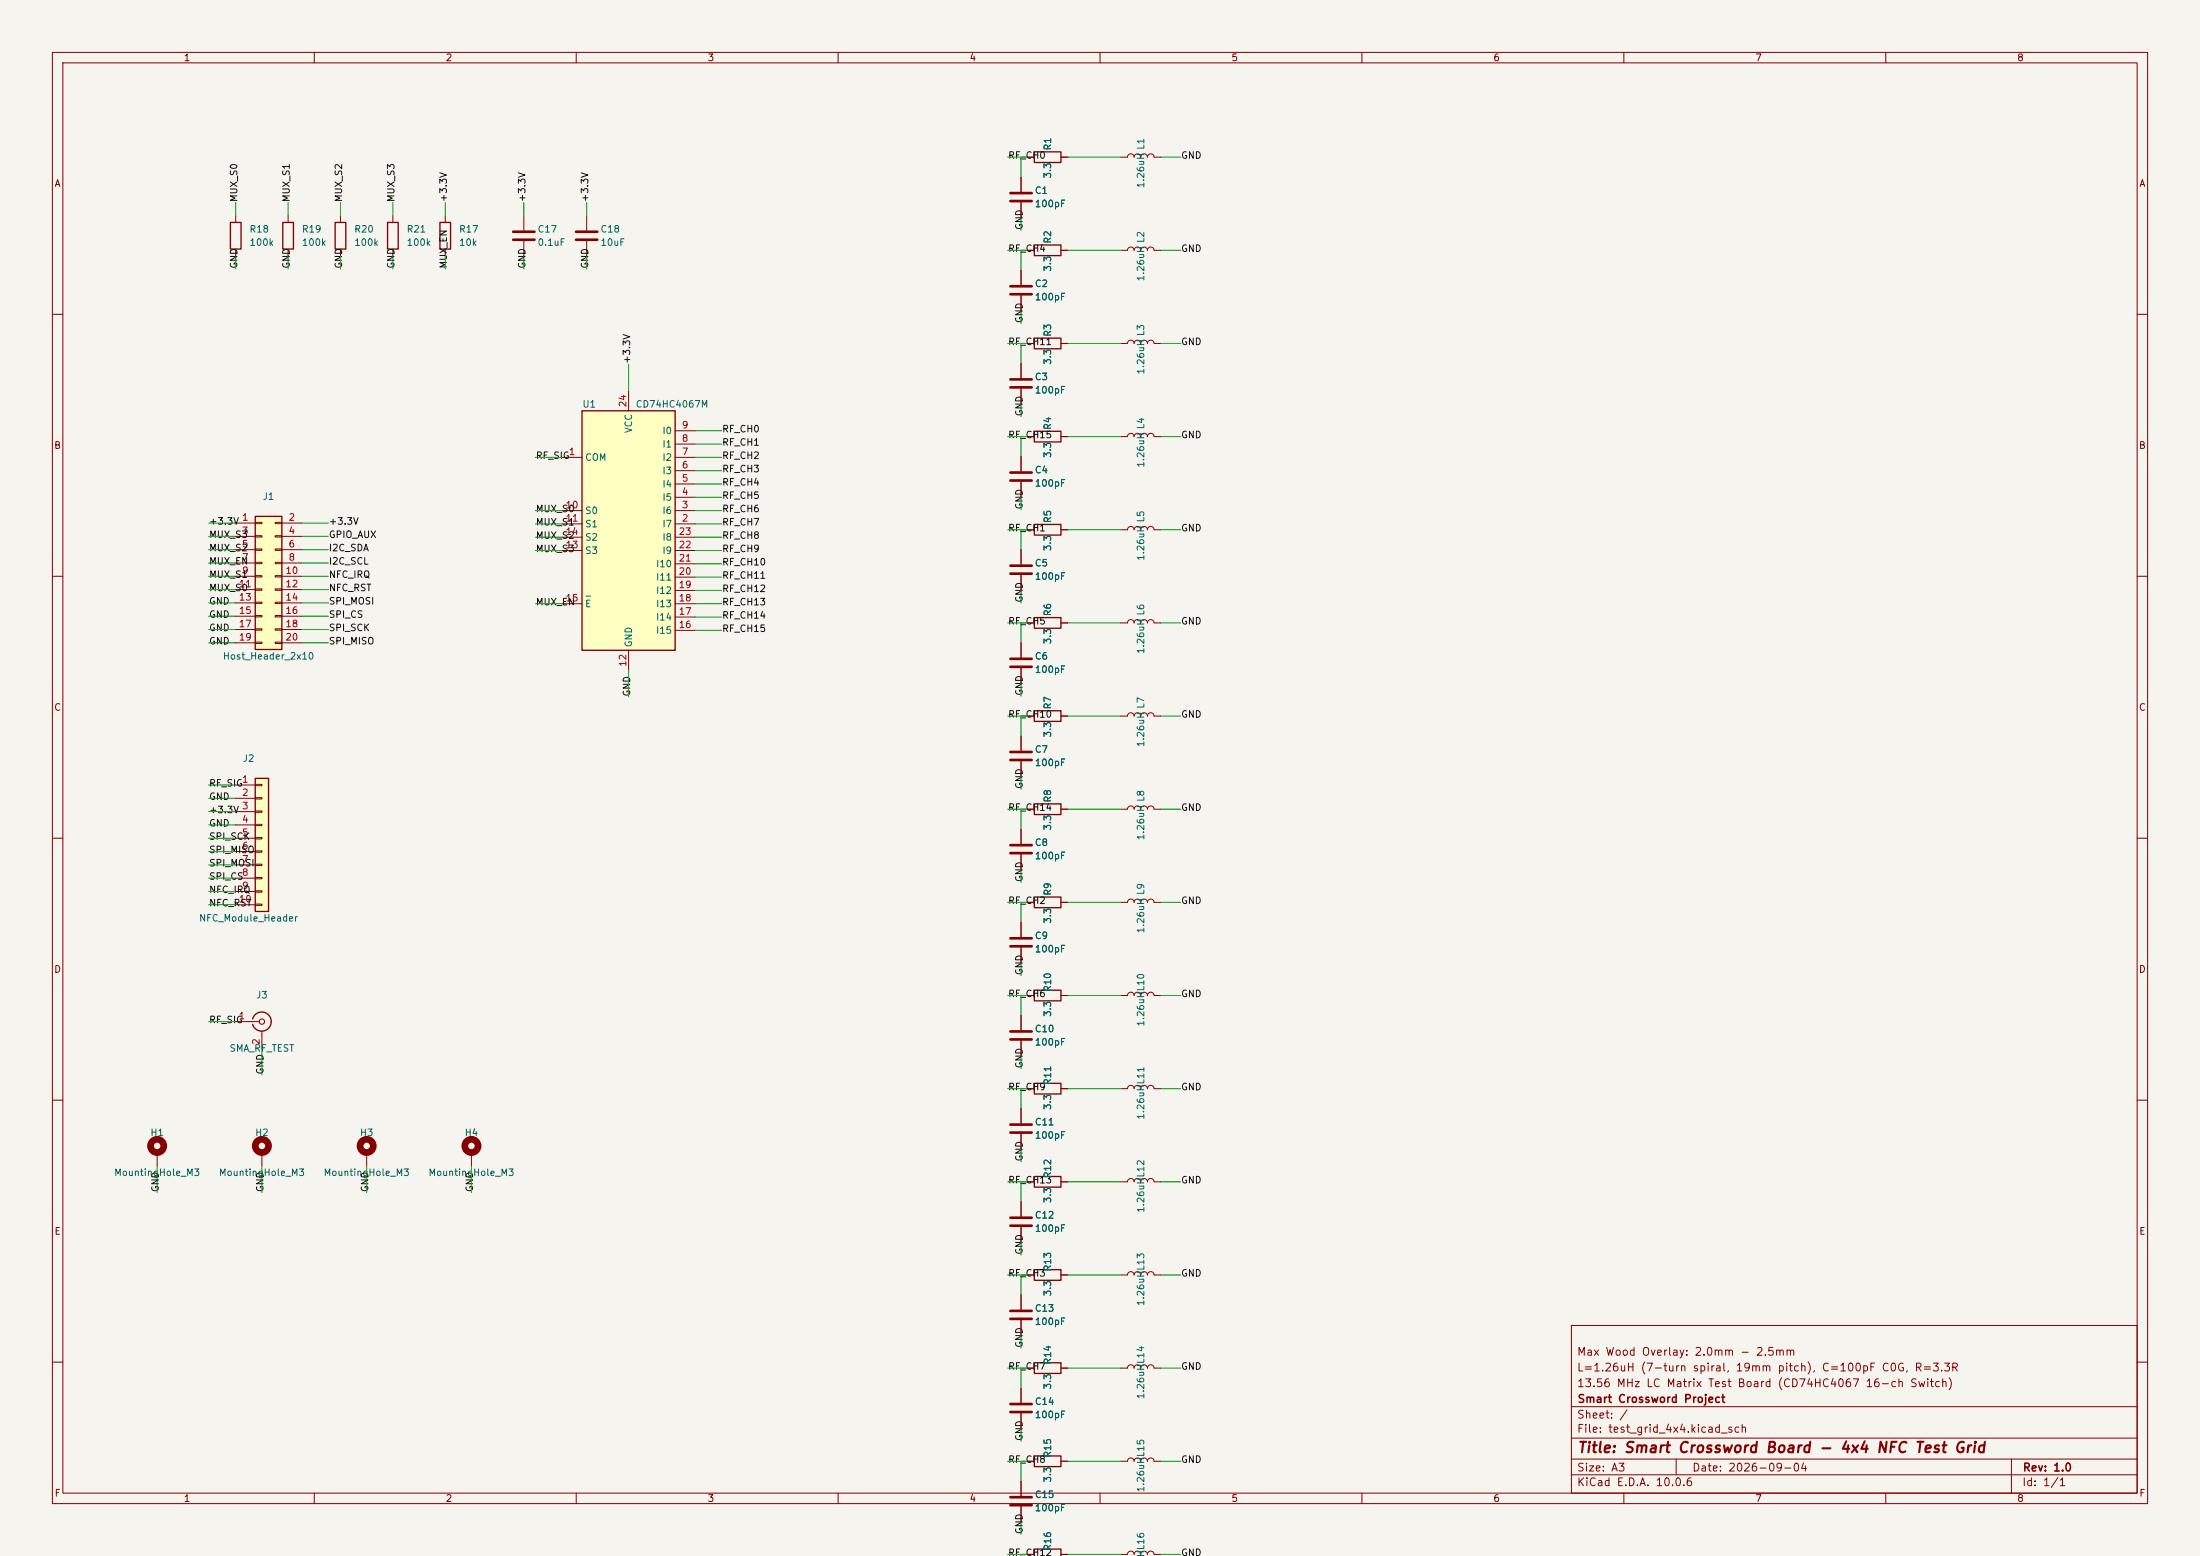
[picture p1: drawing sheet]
<svg xmlns="http://www.w3.org/2000/svg" width="420mm" height="297mm" viewBox="0 0 420 297" stroke-linecap="round" stroke-linejoin="round" font-family="sans-serif">
<path d="M0 0h420v297h-420z" fill="#f5f4ef" stroke="#f5f4ef" stroke-width=".19"/>
<g fill="none" stroke="#840000" stroke-width=".19">
<path d="M10 10h400v277h-400zM12 12h396v273h-396zM60 10v2M110 10v2M160 10v2M210 10v2M260 10v2M310 10v2M360 10v2M10 60h2M408 60h2M194.9 87.2v2.7"/>
<path d="M194.9 92v2.8M10 110h2M196.2 101.1h1.3M196.2 118.9h1.3M202.5 101.1h1.3M202.5 118.9h1.3M214 118.9h1.2a.64 .64 0 0 1 .7-.6 .64 .64 0 0 1 .6 .6 .64 .64 0 0 1 .6-.6 .64 .64 0 0 1 .7 .6 .64 .64 0 0 1 .6-.6 .64 .64 0 0 1 .7 .6 .64 .64 0 0 1 .6-.6 .64 .64 0 0 1 .6 .6h1.3M408 110h2M194.9 122.7v2.8M194.9 127.5v2.8M196.2 136.7h1.3M202.5 136.7h1.3"/>
<path d="M214 136.7h1.2a.64 .64 0 0 1 .7-.7 .64 .64 0 0 1 .6 .7 .64 .64 0 0 1 .6-.7 .64 .64 0 0 1 .7 .7 .64 .64 0 0 1 .6-.7 .64 .64 0 0 1 .7 .7 .64 .64 0 0 1 .6-.7 .64 .64 0 0 1 .6 .7h1.3M10 160h2M194.9 140.5v2.8M194.9 145.3v2.8M194.9 158.3v2.8M196.2 154.5h1.3M202.5 154.5h1.3M214 154.5h1.2a.64 .64 0 0 1 .7-.7 .64 .64 0 0 1 .6 .7 .64 .64 0 0 1 .6-.7 .64 .64 0 0 1 .7 .7 .64 .64 0 0 1 .6-.7 .64 .64 0 0 1 .7 .7 .64 .64 0 0 1 .6-.7 .64 .64 0 0 1 .6 .7h1.3M408 160h2M194.9 163.1v2.8M194.9 176.1v2.7M196.2 172.2h1.3"/>
<path d="M202.5 172.2h1.3M214 172.2h1.2a.64 .64 0 0 1 .7-.6 .64 .64 0 0 1 .6 .6 .64 .64 0 0 1 .6-.6 .64 .64 0 0 1 .7 .6 .64 .64 0 0 1 .6-.6 .64 .64 0 0 1 .7 .6 .64 .64 0 0 1 .6-.6 .64 .64 0 0 1 .6 .6h1.3M194.9 180.9v2.8M194.9 193.8v2.8M194.9 198.7v2.7M196.2 190h1.3M202.5 190h1.3M214 190h1.2a.64 .64 0 0 1 .7-.6 .64 .64 0 0 1 .6 .6 .64 .64 0 0 1 .6-.6 .64 .64 0 0 1 .7 .6 .64 .64 0 0 1 .6-.6 .64 .64 0 0 1 .7 .6 .64 .64 0 0 1 .6-.6 .64 .64 0 0 1 .6 .6h1.3M10 210h2M196.2 207.8h1.3M202.5 207.8h1.3M214 207.8h1.2a.64 .64 0 0 1 .7-.6 .64 .64 0 0 1 .6 .6 .64 .64 0 0 1 .6-.6 .64 .64 0 0 1 .7 .6 .64 .64 0 0 1 .6-.6 .64 .64 0 0 1 .7 .6 .64 .64 0 0 1 .6-.6 .64 .64 0 0 1 .6 .6h1.3"/>
<path d="M408 210h2M300 253h108v32h-108zM10 260h2M300 278.5h108M300 274.5h108M300 268.5h108M320 278.5v3M384 278.5v6.5M408 260h2M60 285v2M110 285v2M160 285v2"/>
<path d="M210 285v2M260 285v2M300 281.5h108M310 285v2M360 285v2"/>
</g>
<path d="M197.5 100.1h5v2h-5zM197.5 117.9h5v2h-5zM197.5 135.7h5v2h-5zM197.5 153.4h5v2.1h-5zM197.5 171.2h5v2.1h-5zM197.5 189h5v2h-5zM197.5 206.8h5v2h-5z" fill="none" stroke="#840000" stroke-width=".25"/>
<path d="M192.9 90.2h4.1M192.9 91.7h4.1M192.9 125.8h4.1M192.9 127.3h4.1M192.9 143.5h4.1M192.9 145.1h4.1M192.9 179.1h4.1M192.9 161.3h4.1M192.9 162.8h4.1M192.9 180.6h4.1M192.9 196.9h4.1M192.9 198.4h4.1" fill="none" stroke="#840000" stroke-width=".51"/>
<path d="M111.1 78.4h17.8v45.7h-17.8z" fill="#ffffc2"/>
<path d="M44 42.5h2v5h-2zM54 42.5h2v5h-2zM74 42.5h2v5h-2zM84 42.5h2v5h-2zM111.1 78.4h17.8v45.7h-17.8z" fill="none" stroke="#840000" stroke-width=".25"/>
<g fill="none" stroke="#840000" stroke-width=".19">
<path d="M45 41.2v1.3M45 47.5v1.3M55 41.2v1.3M55 47.5v1.3M75 41.2v1.3M75 47.5v1.3M85 41.2v1.3M85 47.5v1.3M100 41.2v2.8M100 46v2.8M112 41.2v2.8M112 46v2.8"/>
<path d="M120 74.6v3.8M107.3 87.3h3.8M107.3 97.5h3.8M128.9 87.3h3.8M128.9 97.5h3.8M128.9 94.9h3.8M128.9 92.4h3.8M128.9 89.8h3.8M128.9 84.8h3.8M128.9 82.2h3.8M107.3 100h3.8M107.3 105.1h3.8"/>
<path d="M107.3 102.5h3.8M107.3 115.2h3.8M128.9 100h3.8M128.9 105.1h3.8M128.9 102.5h3.8M128.9 115.2h3.8M128.9 117.8h3.8M128.9 112.7h3.8M128.9 110.2h3.8M128.9 107.6h3.8M120 124.1v3.8M128.9 120.3h3.8"/>
</g>
<path d="M111.8 113.8h.9" fill="none" stroke="#006464" stroke-width=".19"/>
<path d="M98 44.2h4M98 45.8h4M110 44.2h4M110 45.8h4" fill="none" stroke="#840000" stroke-width=".51"/>
<path d="M48.7 148.6h2.6v25.4h-2.6z" fill="#ffffc2"/>
<path d="M48.7 148.6h2.6v25.4h-2.6z" fill="none" stroke="#840000" stroke-width=".25"/>
<g fill="none" stroke="#840000" stroke-width=".19">
<path d="M44.9 149.8h3.8M44.9 152.4h3.8M44.9 154.9h3.8M44.9 157.5h3.8M44.9 160h3.8M48.7 149.7h1.3v.3h-1.3zM48.7 152.3h1.3v.2h-1.3zM48.7 154.8h1.3v.2h-1.3zM48.7 157.3h1.3v.3h-1.3zM48.7 159.9h1.3v.2h-1.3zM44.9 162.5h3.8M44.9 165.1h3.8"/>
<path d="M44.9 167.6h3.8M44.9 170.2h3.8M44.9 172.7h3.8M48.7 162.4h1.3v.3h-1.3zM48.7 165h1.3v.2h-1.3zM48.7 167.5h1.3v.2h-1.3zM48.7 170h1.3v.3h-1.3zM48.7 172.6h1.3v.2h-1.3z"/>
</g>
<path d="M48.7 98.6h5.1v25.4h-5.1z" fill="#ffffc2"/>
<path d="M197.5 29h5v2h-5zM64 42.5h2v5h-2zM197.5 46.8h5v2h-5zM197.5 64.5h5v2.1h-5zM48.7 98.6h5.1v25.4h-5.1zM197.5 82.3h5v2.1h-5zM48.2 194.5a1.81 1.81 0 0 1 2.8-1 1.81 1.81 0 0 1 0 3 1.81 1.81 0 0 1-2.8-1M197.5 224.6h5v2h-5zM197.5 242.3h5v2.1h-5zM197.5 277.9h5v2h-5zM197.5 260.1h5v2.1h-5zM197.5 297.1v-1.4h5v1.4" fill="none" stroke="#840000" stroke-width=".25"/>
<g fill="none" stroke="#840000" stroke-width=".19">
<path d="M194.9 33.8v2.8M194.9 38.6v2.8M196.2 30h1.3M202.5 30h1.3M214 30h1.2a.64 .64 0 0 1 .7-.6 .64 .64 0 0 1 .6 .6 .64 .64 0 0 1 .6-.6 .64 .64 0 0 1 .7 .6 .64 .64 0 0 1 .6-.6 .64 .64 0 0 1 .7 .6 .64 .64 0 0 1 .6-.6 .64 .64 0 0 1 .6 .6h1.3M65 41.2v1.3M65 47.5v1.3M194.9 51.6v2.8M194.9 56.4v2.8M196.2 47.8h1.3M202.5 47.8h1.3M214 47.8h1.2a.64 .64 0 0 1 .7-.7 .64 .64 0 0 1 .6 .7 .64 .64 0 0 1 .6-.7 .64 .64 0 0 1 .7 .7 .64 .64 0 0 1 .6-.7 .64 .64 0 0 1 .7 .7 .64 .64 0 0 1 .6-.7 .64 .64 0 0 1 .6 .7h1.3"/>
<path d="M194.9 69.4v2.8M194.9 74.2v2.8M196.2 65.6h1.3M202.5 65.6h1.3M214 65.6h1.2a.64 .64 0 0 1 .7-.7 .64 .64 0 0 1 .6 .7 .64 .64 0 0 1 .6-.7 .64 .64 0 0 1 .7 .7 .64 .64 0 0 1 .6-.7 .64 .64 0 0 1 .7 .7 .64 .64 0 0 1 .6-.7 .64 .64 0 0 1 .6 .7h1.3M44.9 99.8h3.8M48.7 99.7h1.3v.3h-1.3zM52.5 99.7h1.3v.3h-1.3zM53.8 99.8h3.8M194.9 87.2v2.7M194.9 92v2.8M196.2 83.3h1.3"/>
<path d="M202.5 83.3h1.3M214 83.3h1.2a.64 .64 0 0 1 .7-.6 .64 .64 0 0 1 .6 .6 .64 .64 0 0 1 .6-.6 .64 .64 0 0 1 .7 .6 .64 .64 0 0 1 .6-.6 .64 .64 0 0 1 .7 .6 .64 .64 0 0 1 .6-.6 .64 .64 0 0 1 .6 .6h1.3M44.9 102.4h3.8M44.9 104.9h3.8M44.9 107.5h3.8M44.9 110h3.8M44.9 112.5h3.8M44.9 115.1h3.8M44.9 117.6h3.8M48.7 102.3h1.3v.2h-1.3zM48.7 104.8h1.3v.2h-1.3zM48.7 107.3h1.3v.3h-1.3z"/>
<path d="M48.7 109.9h1.3v.2h-1.3zM48.7 112.4h1.3v.3h-1.3zM48.7 115h1.3v.2h-1.3zM48.7 117.5h1.3v.2h-1.3zM52.5 102.3h1.3v.2h-1.3zM52.5 104.8h1.3v.2h-1.3zM52.5 107.3h1.3v.3h-1.3zM52.5 109.9h1.3v.2h-1.3zM52.5 112.4h1.3v.3h-1.3zM52.5 115h1.3v.2h-1.3zM52.5 117.5h1.3v.2h-1.3zM53.8 102.4h3.8"/>
<path d="M53.8 104.9h3.8M53.8 107.5h3.8M53.8 110h3.8M53.8 112.5h3.8M53.8 115.1h3.8M53.8 117.6h3.8M194.9 104.9v2.8M194.9 109.8v2.8M196.2 101.1h1.3M196.2 118.9h1.3M202.5 101.1h1.3M202.5 118.9h1.3"/>
<path d="M214 101.1h1.2a.64 .64 0 0 1 .7-.6 .64 .64 0 0 1 .6 .6 .64 .64 0 0 1 .6-.6 .64 .64 0 0 1 .7 .6 .64 .64 0 0 1 .6-.6 .64 .64 0 0 1 .7 .6 .64 .64 0 0 1 .6-.6 .64 .64 0 0 1 .6 .6h1.3M44.9 120.2h3.8M44.9 122.7h3.8M48.7 120h1.3v.3h-1.3zM48.7 122.6h1.3v.2h-1.3zM52.5 120h1.3v.3h-1.3zM52.5 122.6h1.3v.2h-1.3zM53.8 120.2h3.8M53.8 122.7h3.8M194.9 122.7v2.8M194.9 127.5v2.8M196.2 136.7h1.3"/>
<path d="M202.5 136.7h1.3M194.9 140.5v2.8M194.9 145.3v2.8M194.9 158.3v2.8M196.2 154.5h1.3M202.5 154.5h1.3M194.9 163.1v2.8M194.9 176.1v2.7M196.2 172.2h1.3M202.5 172.2h1.3M44.9 195h4.6M50 196.8v3.3"/>
<path d="M194.9 180.9v2.8M194.9 193.8v2.8M194.9 198.7v2.7M196.2 190h1.3M202.5 190h1.3M194.9 211.6v2.8M194.9 216.4v2.8M196.2 207.8h1.3M202.5 207.8h1.3M30 220v2.5M50 220v2.5M70 220v2.5"/>
<path d="M90 220v2.5M194.9 229.4v2.8M194.9 234.2v2.8M196.2 225.6h1.3M202.5 225.6h1.3M214 225.6h1.2a.64 .64 0 0 1 .7-.7 .64 .64 0 0 1 .6 .7 .64 .64 0 0 1 .6-.7 .64 .64 0 0 1 .7 .7 .64 .64 0 0 1 .6-.7 .64 .64 0 0 1 .7 .7 .64 .64 0 0 1 .6-.7 .64 .64 0 0 1 .6 .7h1.3M194.9 247.2v2.8M194.9 252v2.8M196.2 243.4h1.3M202.5 243.4h1.3M214 243.4h1.2a.64 .64 0 0 1 .7-.7 .64 .64 0 0 1 .6 .7 .64 .64 0 0 1 .6-.7 .64 .64 0 0 1 .7 .7 .64 .64 0 0 1 .6-.7 .64 .64 0 0 1 .7 .7 .64 .64 0 0 1 .6-.7 .64 .64 0 0 1 .6 .7h1.3M194.9 264.9v2.8"/>
<path d="M194.9 269.8v2.8M196.2 278.9h1.3M196.2 261.1h1.3M202.5 278.9h1.3M202.5 261.1h1.3M214 261.1h1.2a.64 .64 0 0 1 .7-.6 .64 .64 0 0 1 .6 .6 .64 .64 0 0 1 .6-.6 .64 .64 0 0 1 .7 .6 .64 .64 0 0 1 .6-.6 .64 .64 0 0 1 .7 .6 .64 .64 0 0 1 .6-.6 .64 .64 0 0 1 .6 .6h1.3M214 278.9h1.2a.64 .64 0 0 1 .7-.6 .64 .64 0 0 1 .6 .6 .64 .64 0 0 1 .6-.6 .64 .64 0 0 1 .7 .6 .64 .64 0 0 1 .6-.6 .64 .64 0 0 1 .7 .6 .64 .64 0 0 1 .6-.6 .64 .64 0 0 1 .6 .6h1.3M194.9 282.7v2.8M194.9 287.6v2.7M196.2 296.7h1.3M202.5 296.7h1.3M214 296.7h1.2a.64 .64 0 0 1 .7-.6 .64 .64 0 0 1 .6 .6 .64 .64 0 0 1 .6-.6 .64 .64 0 0 1 .7 .6 .64 .64 0 0 1 .6-.6 .64 .64 0 0 1 .7 .6 .64 .64 0 0 1 .6-.6 .64 .64 0 0 1 .6 .6h1.3"/>
</g>
<g fill="none" stroke="#840000" stroke-width=".51">
<path d="M192.9 36.9h4.1M192.9 38.4h4.1M192.9 54.6h4.1M192.9 56.2h4.1M192.9 72.4h4.1M192.9 73.9h4.1M192.9 108h4.1M192.9 109.5h4.1M192.9 214.7h4.1M192.9 216.2h4.1M192.9 232.4h4.1M192.9 234h4.1"/>
<path d="M192.9 250.2h4.1M192.9 251.7h4.1M192.9 268h4.1M192.9 269.5h4.1M192.9 285.8h4.1M192.9 287.3h4.1"/>
</g>
<g fill="none" stroke="#840000" stroke-width="1.3">
<circle cx="30" cy="218.7" r="1.27"/>
<circle cx="50" cy="218.7" r="1.27"/>
<circle cx="70" cy="218.7" r="1.27"/>
<circle cx="90" cy="218.7" r="1.27"/>
</g>
<circle cx="50" cy="195" r=".51" fill="none" stroke="#840000" stroke-width=".2"/>
<g fill="none" stroke="#009600" stroke-width=".19">
<path d="M45 38.7v2.5M55 38.7v2.5M65 38.7v2.5M75 38.7v2.5M85 38.7v2.5M100 38.7v2.5M112 38.7v2.5M192.4 30h3.8M194.9 30v3.8M203.8 30h10.2M221.6 30h3.8M45 48.8v2.6"/>
<path d="M55 48.8v2.6M65 48.8v2.6M75 48.8v2.6M85 48.8v2.6M100 48.8v2.6M112 48.8v2.6M192.4 47.8h3.8M194.9 41.4v2.6M194.9 47.8v3.8M194.9 59.2v2.6M203.8 47.8h10.2M221.6 47.8h3.8"/>
<path d="M120 69.5v5.1M192.4 65.6h3.8M194.9 65.6v3.8M194.9 77v2.5M203.8 65.6h10.2M221.6 65.6h3.8M39.8 99.8h5.1M57.6 99.8h5.1M102.2 87.3h5.1M102.2 97.5h5.1M132.7 84.8h5.1M132.7 82.2h5.1"/>
<path d="M132.7 92.4h5.1M132.7 87.3h5.1M132.7 97.5h5.1M132.7 94.9h5.1M132.7 89.8h5.1M192.4 83.3h3.8M194.9 83.3v3.9M194.9 94.8v2.5M203.8 83.3h10.2M221.6 83.3h3.8M39.8 117.6h5.1M39.8 110h5.1"/>
<path d="M39.8 102.4h5.1M39.8 112.5h5.1M39.8 104.9h5.1M39.8 107.5h5.1M39.8 115.1h5.1M57.6 117.6h5.1M57.6 110h5.1M57.6 102.4h5.1M57.6 112.5h5.1M57.6 104.9h5.1M57.6 107.5h5.1M57.6 115.1h5.1"/>
<path d="M102.2 115.2h5.1M102.2 102.5h5.1M102.2 105.1h5.1M102.2 100h5.1M132.7 117.8h5.1M132.7 115.2h5.1M132.7 112.7h5.1M132.7 110.2h5.1M132.7 107.6h5.1M132.7 102.5h5.1M132.7 105.1h5.1M132.7 100h5.1"/>
<path d="M192.4 118.9h3.8M192.4 101.1h3.8M194.9 101.1v3.8M194.9 112.6v2.5M194.9 118.9v3.8M203.8 118.9h10.2M203.8 101.1h10.2M221.6 118.9h3.8M221.6 101.1h3.8M39.8 120.2h5.1M39.8 122.7h5.1M57.6 120.2h5.1"/>
<path d="M57.6 122.7h5.1M120 127.9v5.1M132.7 120.3h5.1M192.4 136.7h3.8M194.9 130.3v2.6M194.9 136.7v3.8M203.8 136.7h10.2M221.6 136.7h3.8M39.8 160h5.1M39.8 149.8h5.1M39.8 152.4h5.1M39.8 154.9h5.1"/>
<path d="M39.8 157.5h5.1M192.4 154.5h3.8M194.9 148.1v2.6M194.9 154.5v3.8M203.8 154.5h10.2M221.6 154.5h3.8M39.8 170.2h5.1M39.8 172.7h5.1M39.8 162.5h5.1M39.8 165.1h5.1M39.8 167.6h5.1M192.4 172.2h3.8"/>
<path d="M194.9 165.9v2.5M194.9 172.2v3.9M203.8 172.2h10.2M221.6 172.2h3.8M39.8 195h5.1M192.4 190h3.8M194.9 183.7v2.5M194.9 190v3.8M203.8 190h10.2M221.6 190h3.8M50 200.1v5.1M192.4 207.8h3.8"/>
<path d="M194.9 201.4v2.6M194.9 207.8v3.8M194.9 219.2v2.6M203.8 207.8h10.2M221.6 207.8h3.8M30 222.5v5.1M50 222.5v5.1M70 222.5v5.1M90 222.5v5.1M192.4 225.6h3.8M194.9 225.6v3.8M194.9 237v2.5"/>
<path d="M203.8 225.6h10.2M221.6 225.6h3.8M192.4 243.4h3.8M194.9 243.4v3.8M194.9 254.8v2.5M203.8 243.4h10.2M221.6 243.4h3.8M192.4 278.9h3.8M192.4 261.1h3.8M194.9 261.1v3.8M194.9 272.6v2.5M194.9 278.9v3.8"/>
<path d="M203.8 278.9h10.2M203.8 261.1h10.2M221.6 278.9h3.8M221.6 261.1h3.8M192.4 296.7h3.8M194.9 290.3v2.6M194.9 296.7v.4M203.8 296.7h10.2M221.6 296.7h3.8"/>
</g>
<text font-size="2" fill="#840000" x="301" y="277.8">Title: Smart Crossword Board - 4x4 NFC Test Grid</text>
<g font-size="1.5" fill="#840000">
<text x="300.9" y="262.1">L=1.26uH (7-turn spiral, 19mm pitch), C=100pF C0G, R=3.3R</text>
<text x="300.9" y="259.1">Max Wood Overlay: 2.0mm - 2.5mm</text>
<text x="300.9" y="265.1">13.56 MHz LC Matrix Test Board (CD74HC4067 16-ch Switch)</text>
<text x="301" y="268.1">Smart Crossword Project</text>
<text x="300.9" y="273.8">File: test_grid_4x4.kicad_sch</text>
<text x="300.9" y="271.1">Sheet: /</text>
<text x="300.9" y="281.2">Size: A3</text>
<text x="322.9" y="281.2">Date: 2026-09-04</text>
<text x="386" y="281.2">Rev: 1.0</text>
<text x="300.9" y="284">KiCad E.D.A. 10.0.6</text>
<text x="385.9" y="284">Id: 1/1</text>
</g>
<g font-size="1.3" fill="#840000">
<text x="35" y="12">1</text>
<text x="85" y="12">2</text>
<text x="135" y="12">3</text>
<text x="185" y="12">4</text>
<text x="235" y="12">5</text>
<text x="285" y="12">6</text>
<text x="335" y="12">7</text>
<text x="385" y="12">8</text>
<text x="10.3" y="36">A</text>
<text x="408.3" y="36">A</text>
<text x="10.2" y="86">B</text>
<text x="408.2" y="86">B</text>
<text x="10.2" y="136">C</text>
<text x="408.2" y="136">C</text>
<text x="10.2" y="186">D</text>
<text x="408.2" y="186">D</text>
<text x="10.3" y="236">E</text>
<text x="408.3" y="236">E</text>
<text x="10.3" y="286">F</text>
<text x="35" y="287">1</text>
<text x="85" y="287">2</text>
<text x="135" y="287">3</text>
<text x="185" y="287">4</text>
<text x="235" y="287">5</text>
<text x="285" y="287">6</text>
<text x="335" y="287">7</text>
<text x="385" y="287">8</text>
<text x="408.3" y="286">F</text>
</g>
<g font-size="1.3" fill="#006464">
<text x="201" y="28.8" transform="rotate(-90 201 28.8)">R1</text>
<text x="201" y="34.2" transform="rotate(-90 201 34.2)">3.3</text>
<text x="197.4" y="37.3">C1</text>
<text x="197.4" y="39.9">100pF</text>
<text x="218.7" y="36" transform="rotate(-90 218.7 36)">1.26uH L1</text>
<text x="47.5" y="44.7">R18</text>
<text x="47.5" y="47.2">100k</text>
<text x="57.5" y="44.7">R19</text>
<text x="57.5" y="47.2">100k</text>
<text x="67.5" y="44.7">R20</text>
<text x="67.5" y="47.2">100k</text>
<text x="77.5" y="44.7">R21</text>
<text x="77.5" y="47.2">100k</text>
<text x="87.5" y="44.7">R17</text>
<text x="87.5" y="47.2">10k</text>
<text x="102.5" y="44.7">C17</text>
<text x="102.5" y="47.2">0.1uF</text>
<text x="114.5" y="44.7">C18</text>
<text x="114.5" y="47.2">10uF</text>
<text x="201" y="46.6" transform="rotate(-90 201 46.6)">R2</text>
<text x="201" y="52" transform="rotate(-90 201 52)">3.3</text>
<text x="218.7" y="53.8" transform="rotate(-90 218.7 53.8)">1.26uH L2</text>
<text x="197.4" y="55.1">C2</text>
<text x="197.4" y="57.6">100pF</text>
<text x="201" y="64.4" transform="rotate(-90 201 64.4)">R3</text>
<text x="201" y="69.7" transform="rotate(-90 201 69.7)">3.3</text>
<text x="218.7" y="71.6" transform="rotate(-90 218.7 71.6)">1.26uH L3</text>
<text x="197.4" y="72.9">C3</text>
<text x="197.4" y="75.4">100pF</text>
<text x="111.1" y="78.1">U1</text>
<text x="121" y="82.8" transform="rotate(-90 121 82.8)">VCC</text>
<text x="121.3" y="78.1">CD74HC4067M</text>
<text x="126.3" y="83.2">I0</text>
<text x="201" y="82.2" transform="rotate(-90 201 82.2)">R4</text>
<text x="111.6" y="88.3">COM</text>
<text x="126.3" y="88.3">I2</text>
<text x="126.3" y="85.7">I1</text>
<text x="201" y="87.5" transform="rotate(-90 201 87.5)">3.3</text>
<text x="218.7" y="89.4" transform="rotate(-90 218.7 89.4)">1.26uH L4</text>
<text x="50.1" y="95.7">J1</text>
<text x="126.3" y="95.9">I5</text>
<text x="126.3" y="93.3">I4</text>
<text x="126.3" y="90.8">I3</text>
<text x="197.4" y="90.7">C4</text>
<text x="197.4" y="93.2">100pF</text>
<text x="111.6" y="98.4">S0</text>
<text x="111.6" y="101">S1</text>
<text x="126.3" y="101">I7</text>
<text x="126.3" y="98.4">I6</text>
<text x="201" y="99.9" transform="rotate(-90 201 99.9)">R5</text>
<text x="111.6" y="106">S3</text>
<text x="111.6" y="103.5">S2</text>
<text x="126.3" y="106">I9</text>
<text x="126.3" y="103.5">I8</text>
<text x="201" y="105.3" transform="rotate(-90 201 105.3)">3.3</text>
<text x="218.7" y="107.1" transform="rotate(-90 218.7 107.1)">1.26uH L5</text>
<text x="125.1" y="113.7">I12</text>
<text x="125.1" y="111.1">I11</text>
<text x="125.1" y="108.6">I10</text>
<text x="197.4" y="108.4">C5</text>
<text x="197.4" y="111">100pF</text>
<text x="111.6" y="116.2">E</text>
<text x="125.1" y="118.7">I14</text>
<text x="125.1" y="116.2">I13</text>
<text x="201" y="117.7" transform="rotate(-90 201 117.7)">R6</text>
<text x="121" y="123.6" transform="rotate(-90 121 123.6)">GND</text>
<text x="125.1" y="121.3">I15</text>
<text x="201" y="123.1" transform="rotate(-90 201 123.1)">3.3</text>
<text x="218.7" y="124.9" transform="rotate(-90 218.7 124.9)">1.26uH L6</text>
<text x="42.4" y="126.2">Host_Header_2x10</text>
<text x="197.4" y="126.2">C6</text>
<text x="197.4" y="128.8">100pF</text>
<text x="201" y="135.5" transform="rotate(-90 201 135.5)">R7</text>
<text x="197.4" y="144">C7</text>
<text x="201" y="140.9" transform="rotate(-90 201 140.9)">3.3</text>
<text x="218.7" y="142.7" transform="rotate(-90 218.7 142.7)">1.26uH L7</text>
<text x="46.2" y="145.7">J2</text>
<text x="197.4" y="146.5">100pF</text>
<text x="201" y="153.3" transform="rotate(-90 201 153.3)">R8</text>
<text x="197.4" y="161.8">C8</text>
<text x="201" y="158.6" transform="rotate(-90 201 158.6)">3.3</text>
<text x="218.7" y="160.5" transform="rotate(-90 218.7 160.5)">1.26uH L8</text>
<text x="197.4" y="164.3">100pF</text>
<text x="201" y="171.1" transform="rotate(-90 201 171.1)">R9</text>
<text x="37.9" y="176.2">NFC_Module_Header</text>
<text x="197.4" y="179.6">C9</text>
<text x="201" y="176.4" transform="rotate(-90 201 176.4)">3.3</text>
<text x="218.7" y="178.3" transform="rotate(-90 218.7 178.3)">1.26uH L9</text>
<text x="197.4" y="182.1">100pF</text>
<text x="48.8" y="190.9">J3</text>
<text x="201" y="189.5" transform="rotate(-90 201 189.5)">R10</text>
<text x="197.4" y="197.3">C10</text>
<text x="201" y="194.2" transform="rotate(-90 201 194.2)">3.3</text>
<text x="218.7" y="196" transform="rotate(-90 218.7 196)">1.26uHL10</text>
<text x="43.7" y="201">SMA_RF_TEST</text>
<text x="197.4" y="199.9">100pF</text>
<text x="201" y="207.2" transform="rotate(-90 201 207.2)">R11</text>
<text x="197.4" y="215.1">C11</text>
<text x="201" y="212" transform="rotate(-90 201 212)">3.3</text>
<text x="218.7" y="213.8" transform="rotate(-90 218.7 213.8)">1.26uHL11</text>
<text x="28.6" y="217.2">H1</text>
<text x="48.6" y="217.2">H2</text>
<text x="68.6" y="217.2">H3</text>
<text x="88.6" y="217.2">H4</text>
<text x="197.4" y="217.7">100pF</text>
<text x="21.7" y="224.8">MountingHole_M3</text>
<text x="41.7" y="224.8">MountingHole_M3</text>
<text x="61.7" y="224.8">MountingHole_M3</text>
<text x="81.7" y="224.8">MountingHole_M3</text>
<text x="201" y="225" transform="rotate(-90 201 225)">R12</text>
<text x="197.4" y="232.9">C12</text>
<text x="201" y="229.8" transform="rotate(-90 201 229.8)">3.3</text>
<text x="218.7" y="231.6" transform="rotate(-90 218.7 231.6)">1.26uHL12</text>
<text x="197.4" y="235.4">100pF</text>
<text x="201" y="242.8" transform="rotate(-90 201 242.8)">R13</text>
<text x="197.4" y="250.7">C13</text>
<text x="201" y="247.5" transform="rotate(-90 201 247.5)">3.3</text>
<text x="218.7" y="249.4" transform="rotate(-90 218.7 249.4)">1.26uHL13</text>
<text x="197.4" y="253.2">100pF</text>
<text x="201" y="260.6" transform="rotate(-90 201 260.6)">R14</text>
<text x="197.4" y="268.5">C14</text>
<text x="201" y="265.3" transform="rotate(-90 201 265.3)">3.3</text>
<text x="218.7" y="267.2" transform="rotate(-90 218.7 267.2)">1.26uHL14</text>
<text x="197.4" y="271">100pF</text>
<text x="201" y="278.4" transform="rotate(-90 201 278.4)">R15</text>
<text x="197.4" y="286.2">C15</text>
<text x="201" y="283.1" transform="rotate(-90 201 283.1)">3.3</text>
<text x="218.7" y="284.9" transform="rotate(-90 218.7 284.9)">1.26uHL15</text>
<text x="197.4" y="288.8">100pF</text>
<text x="201" y="296.1" transform="rotate(-90 201 296.1)">R16</text>
<text x="218.7" y="297.3" transform="rotate(-90 218.7 297.3)">HL16</text>
</g>
<g font-size="1.3" fill="#0f0f0f">
<text x="192.4" y="30.6">RF_CH0</text>
<text x="225.4" y="30.6">GND</text>
<text x="45.6" y="38.7" transform="rotate(-90 45.6 38.7)">MUX_S0</text>
<text x="55.6" y="38.7" transform="rotate(-90 55.6 38.7)">MUX_S1</text>
<text x="65.6" y="38.7" transform="rotate(-90 65.6 38.7)">MUX_S2</text>
<text x="75.6" y="38.7" transform="rotate(-90 75.6 38.7)">MUX_S3</text>
<text x="85.6" y="38.7" transform="rotate(-90 85.6 38.7)">+3.3V</text>
<text x="100.6" y="38.7" transform="rotate(-90 100.6 38.7)">+3.3V</text>
<text x="112.6" y="38.7" transform="rotate(-90 112.6 38.7)">+3.3V</text>
<text x="195.5" y="44" transform="rotate(-90 195.5 44)">GND</text>
<text x="45.6" y="51.4" transform="rotate(-90 45.6 51.4)">GND</text>
<text x="55.6" y="51.4" transform="rotate(-90 55.6 51.4)">GND</text>
<text x="65.6" y="51.4" transform="rotate(-90 65.6 51.4)">GND</text>
<text x="75.6" y="51.4" transform="rotate(-90 75.6 51.4)">GND</text>
<text x="85.6" y="51.4" transform="rotate(-90 85.6 51.4)">MUX_EN</text>
<text x="100.6" y="51.4" transform="rotate(-90 100.6 51.4)">GND</text>
<text x="112.6" y="51.4" transform="rotate(-90 112.6 51.4)">GND</text>
<text x="192.4" y="48.4">RF_CH4</text>
<text x="225.4" y="48.4">GND</text>
<text x="195.5" y="61.8" transform="rotate(-90 195.5 61.8)">GND</text>
<text x="120.6" y="69.5" transform="rotate(-90 120.6 69.5)">+3.3V</text>
<text x="192.4" y="66.2">RF_CH11</text>
<text x="225.4" y="66.2">GND</text>
<text x="137.8" y="82.8">RF_CH0</text>
<text x="192.4" y="84">RF_CH15</text>
<text x="195.5" y="79.6" transform="rotate(-90 195.5 79.6)">GND</text>
<text x="225.4" y="84">GND</text>
<text x="102.2" y="87.9">RF_SIG</text>
<text x="137.8" y="87.9">RF_CH2</text>
<text x="137.8" y="85.4">RF_CH1</text>
<text x="137.8" y="90.5">RF_CH3</text>
<text x="137.8" y="95.5">RF_CH5</text>
<text x="137.8" y="93">RF_CH4</text>
<text x="39.8" y="100.5">+3.3V</text>
<text x="62.7" y="100.5">+3.3V</text>
<text x="102.2" y="100.6">MUX_S1</text>
<text x="102.2" y="98.1">MUX_S0</text>
<text x="137.8" y="100.6">RF_CH7</text>
<text x="137.8" y="98.1">RF_CH6</text>
<text x="192.4" y="101.7">RF_CH1</text>
<text x="195.5" y="97.3" transform="rotate(-90 195.5 97.3)">GND</text>
<text x="225.4" y="101.7">GND</text>
<text x="39.8" y="105.5">MUX_S2</text>
<text x="39.8" y="103">MUX_S3</text>
<text x="62.7" y="103">GPIO_AUX</text>
<text x="62.7" y="105.5">I2C_SDA</text>
<text x="102.2" y="105.7">MUX_S3</text>
<text x="102.2" y="103.2">MUX_S2</text>
<text x="137.8" y="105.7">RF_CH9</text>
<text x="137.8" y="103.2">RF_CH8</text>
<text x="39.8" y="108.1">MUX_EN</text>
<text x="39.8" y="110.6">MUX_S1</text>
<text x="39.8" y="113.2">MUX_S0</text>
<text x="62.7" y="108.1">I2C_SCL</text>
<text x="62.7" y="110.6">NFC_IRQ</text>
<text x="62.7" y="113.2">NFC_RST</text>
<text x="137.8" y="113.3">RF_CH12</text>
<text x="137.8" y="110.8">RF_CH11</text>
<text x="137.8" y="108.2">RF_CH10</text>
<text x="39.8" y="115.7">GND</text>
<text x="39.8" y="118.2">GND</text>
<text x="62.7" y="115.7">SPI_MOSI</text>
<text x="62.7" y="118.2">SPI_CS</text>
<text x="102.2" y="115.9">MUX_EN</text>
<text x="137.8" y="115.9">RF_CH13</text>
<text x="137.8" y="118.4">RF_CH14</text>
<text x="192.4" y="119.5">RF_CH5</text>
<text x="195.5" y="115.1" transform="rotate(-90 195.5 115.1)">GND</text>
<text x="225.4" y="119.5">GND</text>
<text x="39.8" y="120.8">GND</text>
<text x="39.8" y="123.3">GND</text>
<text x="62.7" y="120.8">SPI_SCK</text>
<text x="62.7" y="123.3">SPI_MISO</text>
<text x="137.8" y="120.9">RF_CH15</text>
<text x="120.6" y="133" transform="rotate(-90 120.6 133)">GND</text>
<text x="192.4" y="137.3">RF_CH10</text>
<text x="195.5" y="132.9" transform="rotate(-90 195.5 132.9)">GND</text>
<text x="225.4" y="137.3">GND</text>
<text x="39.8" y="150.5">RF_SIG</text>
<text x="39.8" y="153">GND</text>
<text x="39.8" y="155.5">+3.3V</text>
<text x="192.4" y="155.1">RF_CH14</text>
<text x="195.5" y="150.7" transform="rotate(-90 195.5 150.7)">GND</text>
<text x="225.4" y="155.1">GND</text>
<text x="39.8" y="158.1">GND</text>
<text x="39.8" y="160.6">SPI_SCK</text>
<text x="39.8" y="163.2">SPI_MISO</text>
<text x="39.8" y="165.7">SPI_MOSI</text>
<text x="39.8" y="168.2">SPI_CS</text>
<text x="39.8" y="170.8">NFC_IRQ</text>
<text x="39.8" y="173.3">NFC_RST</text>
<text x="192.4" y="172.9">RF_CH2</text>
<text x="195.5" y="168.5" transform="rotate(-90 195.5 168.5)">GND</text>
<text x="225.4" y="172.9">GND</text>
<text x="192.4" y="190.6">RF_CH6</text>
<text x="195.5" y="186.2" transform="rotate(-90 195.5 186.2)">GND</text>
<text x="225.4" y="190.6">GND</text>
<text x="39.8" y="195.6">RF_SIG</text>
<text x="50.6" y="205.2" transform="rotate(-90 50.6 205.2)">GND</text>
<text x="192.4" y="208.4">RF_CH9</text>
<text x="195.5" y="204" transform="rotate(-90 195.5 204)">GND</text>
<text x="225.4" y="208.4">GND</text>
<text x="195.5" y="221.8" transform="rotate(-90 195.5 221.8)">GND</text>
<text x="30.6" y="227.6" transform="rotate(-90 30.6 227.6)">GND</text>
<text x="50.6" y="227.6" transform="rotate(-90 50.6 227.6)">GND</text>
<text x="70.6" y="227.6" transform="rotate(-90 70.6 227.6)">GND</text>
<text x="90.6" y="227.6" transform="rotate(-90 90.6 227.6)">GND</text>
<text x="192.4" y="226.2">RF_CH13</text>
<text x="225.4" y="226.2">GND</text>
<text x="195.5" y="239.6" transform="rotate(-90 195.5 239.6)">GND</text>
<text x="192.4" y="244">RF_CH3</text>
<text x="225.4" y="244">GND</text>
<text x="195.5" y="257.4" transform="rotate(-90 195.5 257.4)">GND</text>
<text x="192.4" y="261.8">RF_CH7</text>
<text x="225.4" y="261.8">GND</text>
<text x="195.5" y="275.1" transform="rotate(-90 195.5 275.1)">GND</text>
<text x="192.4" y="279.5">RF_CH8</text>
<text x="225.4" y="279.5">GND</text>
<text x="195.5" y="292.9" transform="rotate(-90 195.5 292.9)">GND</text>
<text x="192.4" y="297.3">RF_CH12</text>
<text x="225.4" y="297.3">GND</text>
</g>
<g font-size="1.3" fill="#a90000">
<text x="119.9" y="77.8" transform="rotate(-90 119.9 77.8)">24</text>
<text x="130.1" y="82.1">9</text>
<text x="108.5" y="87.2">1</text>
<text x="130.1" y="89.7">6</text>
<text x="130.1" y="87.2">7</text>
<text x="130.1" y="84.6">8</text>
<text x="130.1" y="94.8">4</text>
<text x="130.1" y="92.2">5</text>
<text x="46.1" y="99.7">1</text>
<text x="55" y="99.7">2</text>
<text x="107.9" y="97.3">10</text>
<text x="107.9" y="99.9">11</text>
<text x="130.1" y="99.9">2</text>
<text x="130.1" y="97.3">3</text>
<text x="46.1" y="102.2">3</text>
<text x="46.1" y="104.8">5</text>
<text x="46.1" y="107.3">7</text>
<text x="55" y="102.2">4</text>
<text x="55" y="104.8">6</text>
<text x="55" y="107.3">8</text>
<text x="107.9" y="104.9">13</text>
<text x="107.9" y="102.4">14</text>
<text x="129.5" y="107.5">21</text>
<text x="129.5" y="104.9">22</text>
<text x="129.5" y="102.4">23</text>
<text x="45.5" y="112.4">11</text>
<text x="46.1" y="109.9">9</text>
<text x="54.4" y="109.9">10</text>
<text x="54.4" y="112.4">12</text>
<text x="129.5" y="112.6">19</text>
<text x="129.5" y="110">20</text>
<text x="45.5" y="114.9">13</text>
<text x="45.5" y="117.5">15</text>
<text x="54.4" y="114.9">14</text>
<text x="54.4" y="117.5">16</text>
<text x="107.9" y="115.1">15</text>
<text x="129.5" y="117.6">17</text>
<text x="129.5" y="115.1">18</text>
<text x="45.5" y="120">17</text>
<text x="45.5" y="122.6">19</text>
<text x="54.4" y="120">18</text>
<text x="54.4" y="122.6">20</text>
<text x="129.5" y="120.2">16</text>
<text x="119.9" y="127.4" transform="rotate(-90 119.9 127.4)">12</text>
<text x="46.1" y="149.7">1</text>
<text x="46.1" y="152.2">2</text>
<text x="46.1" y="154.8">3</text>
<text x="46.1" y="157.3">4</text>
<text x="46.1" y="159.9">5</text>
<text x="46.1" y="162.4">6</text>
<text x="46.1" y="164.9">7</text>
<text x="46.1" y="167.5">8</text>
<text x="45.5" y="172.6">10</text>
<text x="46.1" y="170">9</text>
<text x="45.5" y="194.9">1</text>
<text x="49.9" y="199.5" transform="rotate(-90 49.9 199.5)">2</text>
</g>
</svg>
